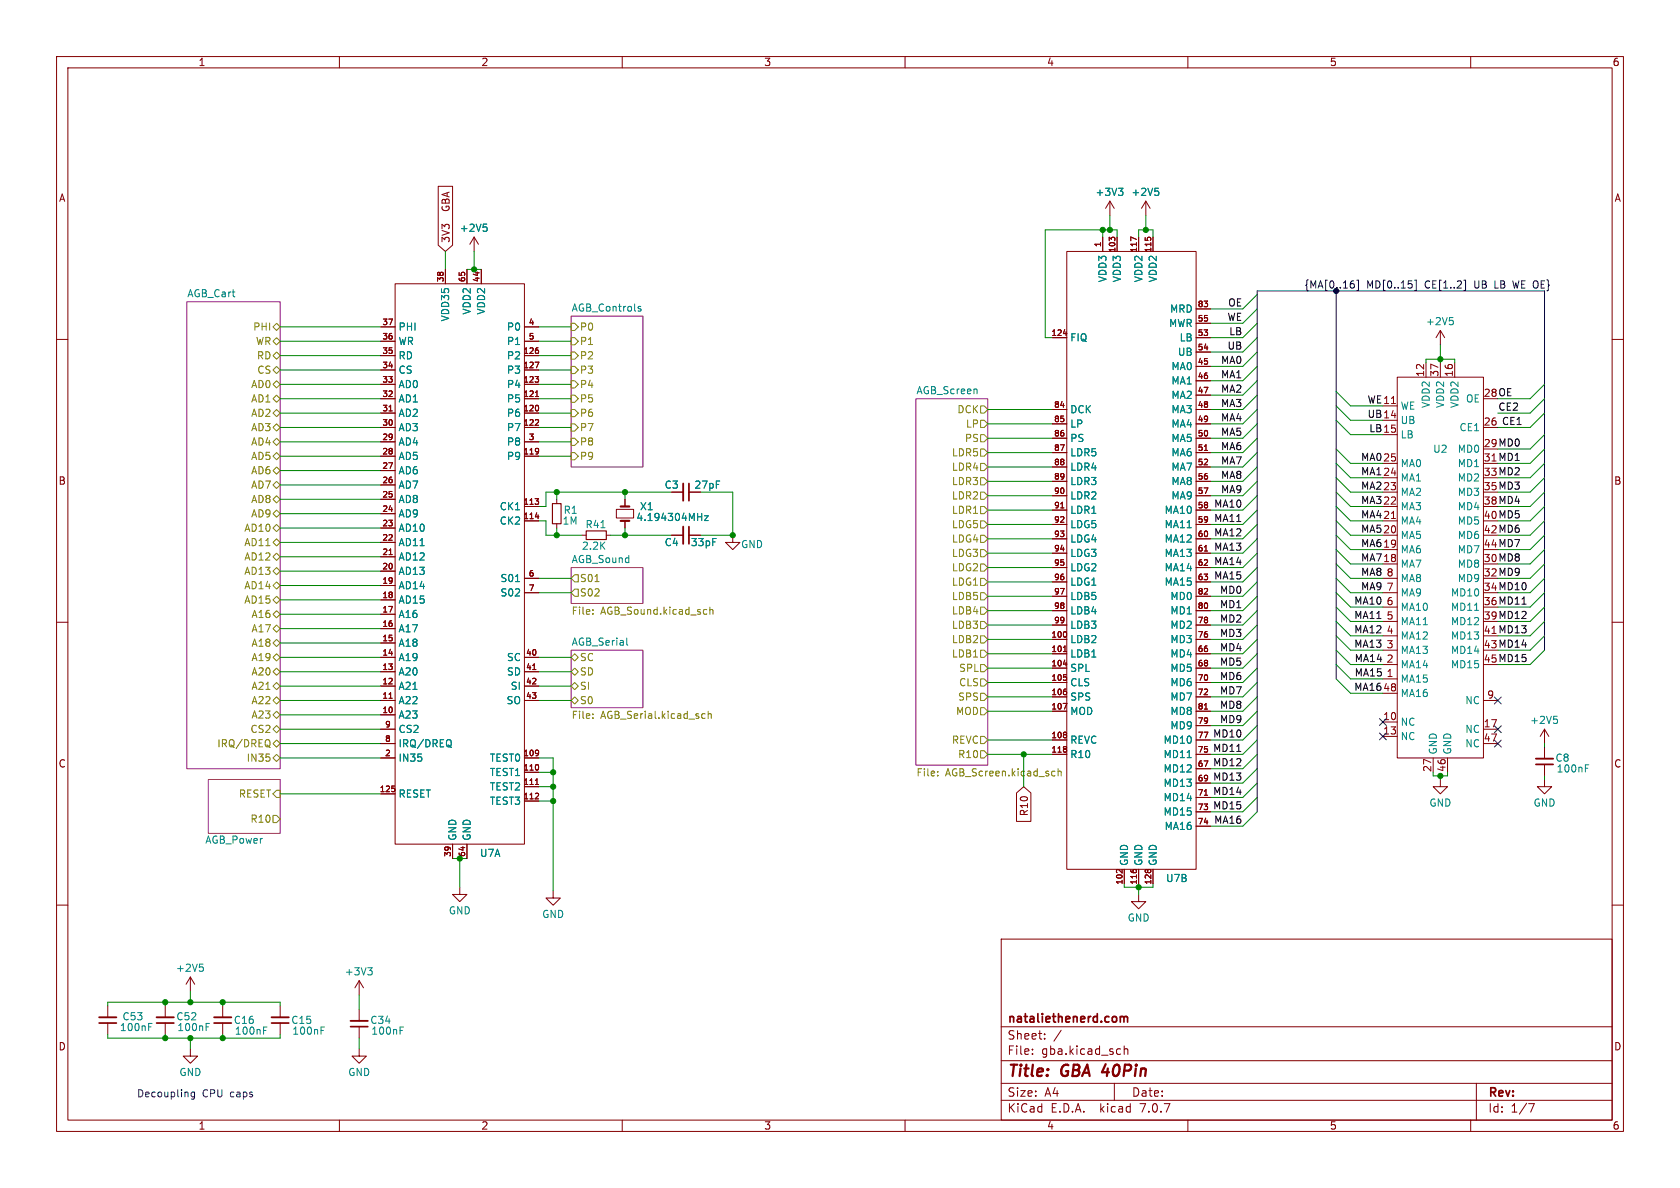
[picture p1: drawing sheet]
<svg xmlns="http://www.w3.org/2000/svg" width="297mm" height="210mm" viewBox="0 0 297 210" stroke-linecap="round" stroke-linejoin="round" font-family="sans-serif">
<g fill="none" stroke="#840000" stroke-width=".18">
<path d="M10 10h277v190h-277zM12 12h273v186h-273zM60 10v2M110 10v2M160 10v2M210 10v2M260 10v2M77.5 32.9h2.5v10.4l-1.3 1.2-1.2-1.2zM196.2 35.6l-.7 1.2M196.2 35.6v2.5M196.2 35.6l.8 1.2M202.6 35.6l-.8 1.2"/>
<path d="M202.6 35.6v2.5M202.6 35.6l.7 1.2M10 60h2M67.3 57.8h2.5M69.8 50.2h22.9v99h-22.9zM78.7 47.6v2.6M82.5 47.6v2.6M83.8 41.9l-.7 1.3M83.8 41.9v2.6M83.8 41.9l.8 1.3M85.1 47.6v2.6M92.7 57.8h2.5"/>
<path d="M186.1 59.7h2.5M188 59h.6M188.6 44.5h22.9v109.2h-22.9zM194.9 41.9v2.6M196.5 42.3l-.4-.4v.7M196.6 42h.4M197.5 41.9v2.6M200.9 42.3l-1-.4v.7M201.3 41.9v2.6M202.9 42h.5M203.8 41.9v2.6M211.5 59.7h2.5"/>
<path d="M211.5 57.2h2.5M211.5 54.6h2.5M254.6 58.4l-.7 1.3M254.6 58.4v2.6M254.6 58.4l.8 1.3M285 60h2M67.3 73h2.5M67.3 70.5h2.5M67.3 75.6h2.5M67.3 67.9h2.5M67.3 62.9h2.5M67.3 65.4h2.5"/>
<path d="M67.3 78.1h2.5M67.3 60.3h2.5M68.8 72.6h.5M92.7 73h2.5M92.7 70.5h2.5M92.7 75.6h2.5M92.7 67.9h2.5M92.7 62.9h2.5M92.7 65.4h2.5M92.7 78.1h2.5M92.7 60.3h2.5M94.6 66.6h.6l-.3 .3"/>
<path d="M94.6 64h.7l-.5 1M94.6 70.1h.6M95.1 74.2l.1 .4-.6 .6h.6M95.2 62v.4M95.2 67v.5M95.2 71.8v.7M95.2 79.4v.6M95.2 79.7v.1M186.1 72.4h2.5M186.1 74.9h2.5M186.1 77.5h2.5M211.5 64.8h2.5"/>
<path d="M211.5 67.3h2.5M211.5 69.9h2.5M211.5 72.4h2.5M211.5 74.9h2.5M211.5 77.5h2.5M211.5 62.2h2.5M212.9 79.6h.6M244.5 71.8h2.5M244.5 74.3h2.5M244.5 76.8h2.5M246 71.3h.7M247 66.7h15.3v67.3h-15.3z"/>
<path d="M252.1 64.1v2.6M254.6 64.1v2.6M257.2 64.1v2.6M262.3 75.6h2.5M67.3 80.6h2.5M67.3 98.4h2.5M67.3 95.9h2.5M67.3 93.3h2.5M67.3 90.8h2.5M67.3 88.3h2.5M67.3 85.7h2.5M67.3 83.2h2.5"/>
<path d="M68.8 98h.5M92.7 89.5h2.5M92.7 92.1h2.5M92.7 80.6h2.5M94.6 88.2h.6l-.3 .3M94.6 91.4h.7M95.2 88.6v.5M98.4 88.3v.7M98.4 92.6v.7M102.9 94.6h.7M107.2 94.6h.7M109 90h3v1.6h-3z"/>
<path d="M110.5 88.3v1.2M110.5 92.1v1.2M118.7 94.6h2.1M118.7 87h2.1M121.8 94.6h2M121.8 87h2M129.5 94.6v1.3h-1.2l1.2 1.3 1.3-1.3h-1.3M186.1 80h2.5M186.1 82.6h2.5M186.1 85.1h2.5M186.1 87.6h2.5M186.1 90.2h2.5"/>
<path d="M186.1 92.7h2.5M186.1 95.3h2.5M186.1 97.8h2.5M187.5 89.8h.6M211.5 80h2.5M211.5 82.6h2.5M211.5 85.1h2.5M211.5 87.6h2.5M211.5 90.2h2.5M211.5 92.7h2.5M211.5 95.3h2.5M211.5 97.8h2.5"/>
<path d="M212.9 97.4h.6M244.5 89.5h2.5M244.5 92.1h2.5M244.5 99.7h2.5M244.5 97.2h2.5M244.5 94.6h2.5M244.5 87h2.5M244.5 84.5h2.5M244.5 81.9h2.5M246 91.7h.7M10 110h2M67.3 118.7h2.5"/>
<path d="M67.3 116.2h2.5M67.3 113.7h2.5M67.3 111.1h2.5M67.3 108.6h2.5M67.3 106h2.5M67.3 103.5h2.5M67.3 101h2.5M92.7 118.7h2.5M92.7 116.2h2.5M92.7 102.2h2.5M92.7 104.8h2.5M94.2 118.4h.5"/>
<path d="M186.1 113h2.5M186.1 115.6h2.5M186.1 118.1h2.5M186.1 100.3h2.5M186.1 102.9h2.5M186.1 110.5h2.5M186.1 108h2.5M186.1 105.4h2.5M188 115.2h.6M188 117.4h.6M188.5 111.8v.7M188.5 119.7l.1 .1"/>
<path d="M211.5 113h2.5M211.5 115.6h2.5M211.5 118.1h2.5M211.5 100.3h2.5M211.5 102.9h2.5M211.5 110.5h2.5M211.5 108h2.5M211.5 105.4h2.5M244.5 102.2h2.5M244.5 104.8h2.5M244.5 117.5h2.5M244.5 114.9h2.5"/>
<path d="M244.5 112.4h2.5M244.5 109.9h2.5M244.5 107.3h2.5M285 110h2M67.3 126.4h2.5M67.3 134h2.5M67.3 123.8h2.5M67.3 121.3h2.5M67.3 131.4h2.5M67.3 128.9h2.5M68.8 123.4h.5M69.8 139.4v.5"/>
<path d="M92.7 134h2.5M92.7 123.8h2.5M92.7 136.5h2.5M92.7 139.1h2.5M92.7 121.3h2.5M94.6 138.7h.6M95.2 132.7v.7M95.2 135.3v.7M95.2 133v.1M186.1 120.7h2.5M186.1 123.2h2.5M186.1 125.7h2.5"/>
<path d="M186.1 130.8h2.5M186.1 133.4h2.5M187.9 124.3h.7l-.4 1M188.5 122.3v.4M188.5 129.5v.3M188.5 129.9v.4M188.5 132.1v.2M188.5 132.5v.4M188.6 120.1l-.1 .1M211.5 120.7h2.5M211.5 123.2h2.5M211.5 125.7h2.5"/>
<path d="M211.5 130.8h2.5M211.5 133.4h2.5M211.5 135.9h2.5M211.5 138.4h2.5M211.5 128.3h2.5M212.9 125.3h.6M244.5 120h2.5M244.5 127.6h2.5M244.5 130.2h2.5M244.5 122.6h2.5M253.4 134v2.5M254.6 137.8v1.3h1.3l-1.3 1.2-1.2-1.2h1.2"/>
<path d="M255.9 134v2.5M262.3 123.8h2.5M262.3 131.4h2.5M262.3 128.9h2.5M273 137.8v1.3h1.3l-1.3 1.2-1.2-1.2h1.2M273 128.9v2.5M273 132.1v2M273 135.1v2.1M273 128.9l-.7 1.3M273 128.9l.8 1.3M10 160h2M67.3 140.3h2.5"/>
<path d="M80 149.2v2.6M81.3 156.8v1.3h1.2l-1.2 1.3-1.3-1.3h1.3M82.5 149.2v2.6M92.7 141.6h2.5M95.1 140.3l.1 .3-.6 .6h.6M97.8 157.5v1.3h1.3l-1.3 1.2-1.3-1.2h1.3M179.7 140.2l1.3-1.1 1.2 1.1v5h-2.5zM198.4 153.7v.6l-.6-.6-.4 .1M198.8 153.7v2.5M200.4 153.7h.4M201.3 158.1v1.3h1.3l-1.3 1.3-1.3-1.3h1.3M201.3 153.7v2.5"/>
<path d="M202.5 153.7h.3M203 153.7h.4M203.8 153.7v2.5M211.5 141h2.5M211.5 143.5h2.5M211.5 146.1h2.5M212.9 140.6h.6M285 160h2M19 177.8v2M29.2 177.8v2M33.7 172.7l-.8 1.3M33.7 172.7v2.6"/>
<path d="M33.7 172.7l.7 1.3M39.4 177.8v2M49.5 177.8v2M63.5 173.4v2.5M63.5 178.4v2.1M63.5 173.4l-.8 1.2M63.5 173.4l.8 1.2M177 166h108v32h-108zM19 180.8v2.1M29.2 180.8v2.1M33.7 185.4v1.3h1.2l-1.2 1.3-1.3-1.3h1.3M39.4 180.8v2.1"/>
<path d="M49.5 180.8v2.1M60 198v2M63.5 185.4v1.3h1.3l-1.3 1.3-1.3-1.3h1.3M63.5 181.5v2M110 198v2M160 198v2M177 194.5h108M177 191.5h108M177 187.5h108M177 181.5h108M182.5 186.3v.1M182.5 185.5v.1"/>
<path d="M184.7 183.6v.1M184.7 182.8v.1M187.6 182.1l-1.3 2M197 191.5v3M198 185.4l.1 .1M198.1 186.3l-.1 .1M198.7 184.9v1.5M198.7 185.5l.3-.1 .3 .1 .1 .9M210 198v2M260 198v2M261 191.5v6.5M270.2 195.1h1l-.6 1.5"/>
</g>
<path d="M121.8 85.5v3M121.8 93.1v3M271.5 135.1h3.1M198.1 179.7v1M198.1 179.8l.4-.1 .2 .2M198.7 179.9l.2-.2 .4 .1v.9M198.7 179.9v.8M17.5 180.8h3.1M27.7 180.8h3M37.8 180.8h3.1M48 180.8h3.1M62 181.5h3" fill="none" stroke="#840000" stroke-width=".3"/>
<g fill="#fff" stroke="#fff" stroke-width=".18">
<path d="M161.9 70.5h12.7v64.8h-12.7z"/>
<path d="M101 114.9h12.7v10.2h-12.7z"/>
<path d="M36.8 137.8h12.7v9.5h-12.7z"/>
<path d="M101 55.9h12.7v26.7h-12.7z"/>
<path d="M33 53.3h16.5v82.6h-16.5z"/>
<path d="M101 100.3h12.7v6.4h-12.7z"/>
</g>
<path d="M33 53.3h16.5v82.6h-16.5zM101 55.9h12.7v26.7h-12.7zM161.9 70.5h12.7v64.8h-12.7zM101 114.9h12.7v10.2h-12.7zM101 100.3h12.7v6.4h-12.7zM36.8 137.8h12.7v9.5h-12.7z" fill="none" stroke="#840084" stroke-width=".18"/>
<g fill="none" stroke="#848400" stroke-width=".18">
<path d="M48.9 57.2l.6 .6-.6 .6-.6-.6zM48.9 59.7l.6 .6-.6 .7-.6-.7zM101 59.7h.6l.6 .6-.6 .7h-.6zM101 57.2h.6l.6 .6-.6 .6h-.6zM48.3 75.6l.6-.7 .6 .7-.6 .6zM48.3 73l.6-.6 .6 .6-.6 .7zM48.3 65.4l.6-.6 .6 .6-.6 .6zM48.3 70.5l.6-.6 .6 .6-.6 .6zM48.3 62.9l.6-.7 .6 .7-.6 .6zM48.3 67.9l.6-.6 .6 .6-.6 .7zM48.9 77.5l.6 .6-.6 .6-.6-.6zM101 67.3h.6l.6 .6-.6 .7h-.6z"/>
<path d="M101 62.2h.6l.6 .7-.6 .6h-.6zM101 64.8h.6l.6 .6-.6 .6h-.6zM101 69.9h.6l.6 .6-.6 .6h-.6zM101 72.4h.6l.6 .6-.6 .7h-.6zM101 74.9h.6l.6 .7-.6 .6h-.6zM101 77.5h.6l.6 .6-.6 .6h-.6zM173.4 76.8h.6l.6 .7-.6 .6h-.6zM173.4 79.4h.6l.6 .6-.6 .6h-.6zM173.4 74.3h.6l.6 .6-.6 .7h-.6zM173.4 71.8h.6l.6 .6-.6 .6h-.6zM48.3 98.4l.6-.6 .6 .6-.6 .7zM48.3 83.2l.6-.6 .6 .6-.6 .6z"/>
<path d="M48.3 85.7l.6-.6 .6 .6-.6 .7zM48.3 90.8l.6-.6 .6 .6-.6 .6zM48.3 88.3l.6-.7 .6 .7-.6 .6zM48.9 95.3l.6 .6-.6 .6-.6-.6zM48.9 80l.6 .6-.6 .7-.6-.7zM48.9 92.7l.6 .6-.6 .7-.6-.7zM101 80h.6l.6 .6-.6 .7h-.6zM173.4 89.5h.6l.6 .7-.6 .6h-.6zM173.4 92.1h.6l.6 .6-.6 .6h-.6zM173.4 97.2h.6l.6 .6-.6 .6h-.6zM173.4 94.6h.6l.6 .7-.6 .6h-.6zM173.4 84.5h.6l.6 .6-.6 .6h-.6z"/>
<path d="M173.4 81.9h.6l.6 .7-.6 .6h-.6zM173.4 87h.6l.6 .6-.6 .7h-.6zM173.4 99.7h.6l.6 .6-.6 .7h-.6zM48.3 118.7l.6-.6 .6 .6-.6 .7zM48.3 108.6l.6-.6 .6 .6-.6 .6zM48.3 111.1l.6-.6 .6 .6-.6 .7zM48.3 101l.6-.7 .6 .7-.6 .6zM48.3 103.5l.6-.6 .6 .6-.6 .6zM48.3 106l.6-.6 .6 .6-.6 .7zM48.9 115.6l.6 .6-.6 .6-.6-.6zM48.9 113l.6 .7-.6 .6-.6-.6zM101 118.7l.6-.6 .6 .6-.6 .7z"/>
<path d="M101.6 115.6l.6 .6-.6 .6-.6-.6zM101.6 101.6h.6v1.3h-.6l-.6-.7zM101.6 104.1h.6v1.3h-.6l-.6-.6zM104.8 107.8v.1M104.8 108.5v.1M105.2 102.8h.7M124.8 107.7l.2 .1M125 108.5l-.2 .1M125.5 107.3v1.3M125.5 107.9l.2-.2 .3 .1v.8M173.4 102.2h.6l.6 .7-.6 .6h-.6zM173.4 104.8h.6l.6 .6-.6 .6h-.6z"/>
<path d="M173.4 109.9h.6l.6 .6-.6 .6h-.6zM173.4 112.4h.6l.6 .6-.6 .7h-.6zM173.4 107.3h.6l.6 .7-.6 .6h-.6zM173.4 114.9h.6l.6 .7-.6 .6h-.6zM173.4 117.5h.6l.6 .6-.6 .6h-.6zM47.5 130.8a.9 .9 0 0 1 0 1.2l.3 .1M48.3 121.3l.6-.6 .6 .6-.6 .6zM48.3 128.9l.6-.6 .6 .6-.6 .6zM48.3 126.4l.6-.7 .6 .7-.6 .6zM48.3 123.8l.6-.6 .6 .6-.6 .7zM48.3 131.4l.6-.6 .6 .6-.6 .7zM48.3 134l.6-.6 .6 .6-.6 .6z"/>
<path d="M48.9 139.7h.6v1.3h-.6l-.6-.7zM101 121.3l.6-.6 .6 .6-.6 .6zM101.6 123.2l.6 .6-.6 .7-.6-.7zM104.8 126.9v.1M104.8 126.2v.1M124.2 126.9h.5M124.2 126.2h.5M125.2 126.3l.2-.1h.3v.8M125.2 125.7v1.3M165.8 137v.2M165.8 136.4v.1M173.4 125.1h.6l.6 .6-.6 .7h-.6z"/>
<path d="M173.4 122.6h.6l.6 .6-.6 .6h-.6zM173.4 120h.6l.6 .7-.6 .6h-.6zM173.4 130.2h.6l.6 .6-.6 .6h-.6zM173.4 132.7h.6l.6 .7-.6 .6h-.6zM186.2 136.3l.3 .1M186.5 137.1l-.3 .1M187.1 136.4l.1-.1 .3 .1 .1 .8M187.1 135.9v1.3M48.3 144.1h.6l.6 .7-.6 .6h-.6z"/>
</g>
<g fill="none" stroke="#008484" stroke-width=".18">
<path d="M85.5 39.6h.6M197.7 33.3h.8l-.4 .5M198.3 33.8l.2 .2v.3l-.2 .2M204.2 33.3h.6M204.6 33.8l.3 .2v.3l-.3 .2M85.9 40.1l.2 .3v.3l-.2 .2M112.8 54.4l.5 .4-.1 .2-.4-.1M113.3 54.2h-.3l-.2 .1M256.3 56.1h.6M256.7 56.6l.2 .3v.3l-.2 .2M106.2 93.3h.8M123.3 91.4h.8"/>
<path d="M124.1 90.7v1.3M124.5 91.2h.7l-.7 .8h.7M91.1 102.8h.8M110.8 112.8v1.1l.2 .2M260.7 107.9h.7M79.6 130.8a.9 .9 0 0 1 0 1.2l.2 .1M209.9 133.9h.7M274.7 126.6h.6M275.1 127.1l.2 .2v.3l-.2 .3M280.3 135.8h.4M280.3 135.2h.6M35.3 170.4h.6"/>
<path d="M35.7 170.9l.3 .3v.3l-.3 .2M65 171.1h.8l-.4 .5M65.6 171.6l.2 .2v.3l-.2 .2M26.3 181.5h.4M26.3 180.9h.6M36.4 181.5h.5M36.4 180.9h.6M46.6 182.2h.4M46.6 181.6h.6M56.8 182.2h.4M56.8 181.6h.6M70.7 182.2h.5"/>
<path d="M70.7 181.6h.6"/>
</g>
<path d="M120.8 85.5v3M120.8 93.1v3M271.5 134.1h3.1M17.5 179.8h3.1M27.7 179.8h3M37.8 179.8h3.1M48 179.8h3.1M62 180.5h3" fill="none" stroke="#840000" stroke-width=".33"/>
<path d="M109.7 92.1h1.6M109.7 89.5h1.6" fill="none" stroke="#840000" stroke-width=".38"/>
<path d="M97.7 89h1.5v3.6h-1.5zM103.6 93.9h3.6v1.5h-3.6z" fill="none" stroke="#840000" stroke-width=".2"/>
<path d="M269.1 106.8h.7M218.6 132.8h.8" fill="none" stroke="#000" stroke-width=".18"/>
<g fill="none" stroke="#000084" stroke-width=".18">
<path d="M236.2 51.4v68.6M239 50.1h.2l.2 .3v.4l-.4 .1M239.1 49.7h.2M239.9 49.5h.3v1.8h-.3M250.1 49.5h.3v1.8h-.3M258.8 49.5h.3v1.8h-.3M267.4 49.7l.3 1.2M273 114.9v-63.5h-50.8v92.1M243.9 127l1.2 1.2M243.9 129.6l1.2 1.2M245.1 127l-1.2 1.2M245.1 129.6l-1.2 1.2"/>
<path d="M264.2 128.3l1.2 1.2M264.2 123.2l1.2 1.2M264.2 130.8l1.2 1.3M265.4 128.3l-1.2 1.2M265.4 123.2l-1.2 1.2M265.4 130.8l-1.2 1.3"/>
</g>
<path d="M34.4 193v1.1l-.3 .2h-.3M34.4 193.1l-.4-.1-.2 .3 .1 .5h.5" fill="none" stroke="#0000c2" stroke-width=".18"/>
<g fill="none" stroke="#008400" stroke-width=".18">
<path d="M196.2 38.1v2.5M202.6 38.1v2.5M49.5 57.8h17.8M78.7 44.5v3.1M82.5 47.6h2.6M83.8 44.5v3.1M95.2 57.8h5.8M194.9 40.6v1.3M197.5 41.9v-1.3h-12.7v19.1h1.3M201.3 41.9v-1.3h2.5v1.3M222.2 57.2l-2.5 2.5h-5.7M222.2 52.1l-2.5 2.5h-5.7"/>
<path d="M222.2 59.7l-2.5 2.5h-5.7M222.2 54.6l-2.5 2.6h-5.7M49.5 67.9h17.8M49.5 75.6h17.8M49.5 78.1h17.8M49.5 70.5h17.8M49.5 60.3h17.8M49.5 62.9h17.8M49.5 65.4h17.8M49.5 73h17.8M95.2 67.9h5.8M95.2 75.6h5.8"/>
<path d="M95.2 78.1h5.8M95.2 70.5h5.8M95.2 60.3h5.8M95.2 62.9h5.8M95.2 65.4h5.8M95.2 73h5.8M174.6 72.4h11.5M174.6 74.9h11.5M174.6 77.5h11.5M222.2 69.9l-2.5 2.5h-5.7M222.2 72.4l-2.5 2.5h-5.7M222.2 77.5l-2.5 2.5h-5.7"/>
<path d="M222.2 74.9l-2.5 2.6h-5.7M222.2 64.8l-2.5 2.5h-5.7M222.2 67.3l-2.5 2.6h-5.7M222.2 62.2l-2.5 2.6h-5.7M236.2 74.3l2.6 2.5h5.7M236.2 79.4l2.6 2.5h5.7M236.2 71.8l2.6 2.5h5.7M236.2 69.2l2.6 2.6h5.7M252.1 64.1v-.6h5.1v.6M254.6 61v3.1M273 73l-2.5 2.6h-5.7M273 67.9l-2.5 2.6h-5.7"/>
<path d="M273 70.5l-2.5 2.5h-5.7M273 79.4l-2.5 2.5h-5.7M273 76.8l-2.5 2.6h-5.7M49.5 83.2h17.8M49.5 80.6h17.8M49.5 88.3h17.8M49.5 85.7h17.8M49.5 93.3h17.8M49.5 95.9h17.8M49.5 98.4h17.8M49.5 90.8h17.8M95.2 92.1h1.3v2.5h6.4"/>
<path d="M95.2 80.6h5.8M98.4 87v1.3M98.4 93.3v1.3M107.9 94.6h10.8M110.5 87v1.3M110.5 93.3v1.3M118.7 87h-22.2v2.5h-1.3M123.8 87h5.7v7.6h-5.7M174.6 92.7h11.5M174.6 87.6h11.5M174.6 95.3h11.5M174.6 97.8h11.5"/>
<path d="M174.6 90.2h11.5M174.6 82.6h11.5M174.6 85.1h11.5M174.6 80h11.5M222.2 90.2l-2.5 2.5h-5.7M222.2 97.8l-2.5 2.5h-5.7M222.2 85.1l-2.5 2.5h-5.7M222.2 92.7l-2.5 2.6h-5.7M222.2 95.3l-2.5 2.5h-5.7M222.2 87.6l-2.5 2.6h-5.7M222.2 80l-2.5 2.6h-5.7M222.2 82.6l-2.5 2.5h-5.7"/>
<path d="M236.2 92.1l2.6 2.5h5.7M236.2 84.5l2.6 2.5h5.7M236.2 89.5l2.6 2.6h5.7M236.2 99.7l2.6 2.5h5.7M236.2 87l2.6 2.5h5.7M236.2 97.2l2.6 2.5h5.7M236.2 94.6l2.6 2.6h5.7M236.2 81.9l2.6 2.6h5.7M273 92.1l-2.5 2.5h-5.7M273 84.5l-2.5 2.5h-5.7M273 89.5l-2.5 2.6h-5.7M273 99.7l-2.5 2.5h-5.7"/>
<path d="M273 87l-2.5 2.5h-5.7M273 97.2l-2.5 2.5h-5.7M273 94.6l-2.5 2.6h-5.7M273 81.9l-2.5 2.6h-5.7M49.5 118.7h17.8M49.5 116.2h17.8M49.5 106h17.8M49.5 113.7h17.8M49.5 108.6h17.8M49.5 111.1h17.8M49.5 103.5h17.8M49.5 101h17.8"/>
<path d="M95.2 118.7h5.8M95.2 116.2h5.8M95.2 102.2h5.8M95.2 104.8h5.8M174.6 100.3h11.5M174.6 105.4h11.5M174.6 102.9h11.5M174.6 110.5h11.5M174.6 113h11.5M174.6 108h11.5M174.6 115.6h11.5M174.6 118.1h11.5"/>
<path d="M222.2 102.9l-2.5 2.5h-5.7M222.2 100.3l-2.5 2.6h-5.7M222.2 108l-2.5 2.5h-5.7M222.2 110.5l-2.5 2.5h-5.7M222.2 105.4l-2.5 2.6h-5.7M222.2 118.1l-2.5 2.6h-5.7M222.2 113l-2.5 2.6h-5.7M222.2 115.6l-2.5 2.5h-5.7M236.2 102.2l2.6 2.6h5.7M236.2 112.4l2.6 2.5h5.7M236.2 107.3l2.6 2.6h5.7M236.2 109.9l2.6 2.5h5.7"/>
<path d="M236.2 104.8l2.6 2.5h5.7M236.2 114.9l2.6 2.6h5.7M236.2 117.5l2.6 2.5h5.7M273 102.2l-2.5 2.6h-5.7M273 112.4l-2.5 2.5h-5.7M273 107.3l-2.5 2.6h-5.7M273 109.9l-2.5 2.5h-5.7M273 104.8l-2.5 2.5h-5.7M273 114.9l-2.5 2.6h-5.7M49.5 131.4h17.8M49.5 134h17.8M49.5 121.3h17.8"/>
<path d="M49.5 123.8h17.8M49.5 128.9h17.8M49.5 126.4h17.8M95.2 134h2.6v23.5M95.2 139.1h2.6M95.2 136.5h2.6M95.2 121.3h5.8M95.2 123.8h5.8M174.6 133.4h11.5M174.6 120.7h11.5M174.6 123.2h11.5M174.6 125.7h11.5"/>
<path d="M174.6 130.8h11.5M181 133.4v5.7M222.2 130.8l-2.5 2.6h-5.7M222.2 120.7l-2.5 2.5h-5.7M222.2 123.2l-2.5 2.5h-5.7M222.2 125.7l-2.5 2.6h-5.7M222.2 138.4l-2.5 2.6h-5.7M222.2 135.9l-2.5 2.5h-5.7M222.2 128.3l-2.5 2.5h-5.7M222.2 133.4l-2.5 2.5h-5.7M236.2 120l2.6 2.6h5.7M253.4 136.5v.7h2.5v-.7"/>
<path d="M254.6 137.2v.6M273 131.4v.7M273 137.2v.6M49.5 140.3h17.8M80 151.8h1.3v5M95.2 141.6h2.6M198.8 156.2v.6h5v-.6M201.3 156.2v1.9M222.2 143.5l-2.5 2.6h-5.7M222.2 141l-2.5 2.5h-5.7M19 177.8v-.6h30.5v.6M29.2 177.2v.6"/>
<path d="M33.7 175.3v1.9M39.4 177.2v.6M63.5 175.9v2.5M19 182.9v.6h30.5v-.6M29.2 182.9v.6M33.7 183.5v1.9M39.4 182.9v.6M63.5 183.5v1.9"/>
</g>
<g fill="#008400" stroke="#008400" stroke-width=".18">
<circle cx="181" cy="133.4" r=".46"/>
<circle cx="129.5" cy="94.6" r=".46"/>
<circle cx="194.9" cy="40.6" r=".46"/>
<circle cx="201.3" cy="156.8" r=".46"/>
<circle cx="97.8" cy="136.5" r=".46"/>
<circle cx="81.3" cy="151.8" r=".46"/>
<circle cx="97.8" cy="139.1" r=".46"/>
<circle cx="97.8" cy="141.6" r=".46"/>
<circle cx="98.4" cy="87" r=".46"/>
<circle cx="110.5" cy="94.6" r=".46"/>
<circle cx="83.8" cy="47.6" r=".46"/>
<circle cx="110.5" cy="87" r=".46"/>
<circle cx="98.4" cy="94.6" r=".46"/>
<circle cx="33.7" cy="183.5" r=".46"/>
<circle cx="39.4" cy="183.5" r=".46"/>
<circle cx="33.7" cy="177.2" r=".46"/>
<circle cx="29.2" cy="177.2" r=".46"/>
<circle cx="29.2" cy="183.5" r=".46"/>
<circle cx="39.4" cy="177.2" r=".46"/>
<circle cx="254.6" cy="137.2" r=".46"/>
<circle cx="254.6" cy="63.5" r=".46"/>
<circle cx="202.6" cy="40.6" r=".46"/>
<circle cx="196.2" cy="40.6" r=".46"/>
</g>
<g font-size="2.8" fill="#840000">
<text x="178" y="190.9">Title:</text>
<text x="187.7" y="190.9">GBA 40Pin</text>
</g>
<g font-size="2.1" fill="#840000">
<text x="178" y="184">Sheet:</text>
<text x="178" y="181.2">nataliethenerd.com</text>
<text x="178" y="186.7">File:</text>
<text x="184.1" y="186.7">gba.kicad_sch</text>
<text x="178" y="196.9">KiCad</text>
<text x="178" y="194.1">Size:</text>
<text x="184.7" y="194.1">A4</text>
<text x="185.7" y="196.9">E.D.A.</text>
<text x="194.6" y="196.9">kicad</text>
<text x="200" y="194.1">Date:</text>
<text x="201.8" y="196.9">7.0.7</text>
<text x="263" y="194.3">Rev:</text>
<text x="263" y="196.9">Id:</text>
<text x="267.1" y="196.9">1/7</text>
</g>
<g font-size="1.8" fill="#840000">
<text x="35" y="11.9">1</text>
<text x="85" y="11.9">2</text>
<text x="135" y="11.9">3</text>
<text x="185" y="11.9">4</text>
<text x="235" y="11.9">5</text>
<text x="285" y="11.9">6</text>
<text x="10.3" y="35.9">A</text>
<text x="285.3" y="35.9">A</text>
<text x="79.7" y="37.2" transform="rotate(-90 79.7 37.2)">GBA</text>
<text x="79.7" y="43" transform="rotate(-90 79.7 43)">3V3</text>
<text x="251.8" y="66.7" transform="rotate(-90 251.8 66.7)">12</text>
<text x="254.4" y="66.7" transform="rotate(-90 254.4 66.7)">37</text>
<text x="256.9" y="66.7" transform="rotate(-90 256.9 66.7)">16</text>
<text x="262.2" y="75.3">26</text>
<text x="10.3" y="85.9">B</text>
<text x="285.3" y="85.9">B</text>
<text x="245" y="102">8</text>
<text x="245" y="107.1">6</text>
<text x="245" y="104.5">7</text>
<text x="245" y="112.1">4</text>
<text x="245" y="109.6">5</text>
<text x="245" y="119.8">1</text>
<text x="245" y="117.2">2</text>
<text x="245" y="114.7">3</text>
<text x="189.1" y="121.5">CLS</text>
<text x="262.8" y="123.6">9</text>
<text x="244.4" y="127.4">10</text>
<text x="244.4" y="129.9">13</text>
<text x="262.2" y="128.7">17</text>
<text x="262.2" y="131.2">47</text>
<text x="10.3" y="135.9">C</text>
<text x="253.1" y="136.6" transform="rotate(-90 253.1 136.6)">27</text>
<text x="255.7" y="136.6" transform="rotate(-90 255.7 136.6)">46</text>
<text x="285.3" y="135.9">C</text>
<text x="181.9" y="144.4" transform="rotate(-90 181.9 144.4)">R10</text>
<text x="10.3" y="185.9">D</text>
<text x="285.3" y="185.9">D</text>
<text x="35" y="199.9">1</text>
<text x="85" y="199.9">2</text>
<text x="135" y="199.9">3</text>
<text x="185" y="199.9">4</text>
<text x="235" y="199.9">5</text>
<text x="285" y="199.9">6</text>
</g>
<g font-size="1.8" fill="#008484">
<text x="193.6" y="34.8">+3V3</text>
<text x="199.9" y="34.8">+2V5</text>
<text x="81.2" y="41.2">+2V5</text>
<text x="33" y="52.6">AGB_Cart</text>
<text x="195.8" y="50" transform="rotate(-90 195.8 50)">VDD3</text>
<text x="198.3" y="50" transform="rotate(-90 198.3 50)">VDD3</text>
<text x="202.2" y="50" transform="rotate(-90 202.2 50)">VDD2</text>
<text x="204.7" y="50" transform="rotate(-90 204.7 50)">VDD2</text>
<text x="70.4" y="58.6">PHI</text>
<text x="79.6" y="56.9" transform="rotate(-90 79.6 56.9)">VDD35</text>
<text x="83.4" y="55.7" transform="rotate(-90 83.4 55.7)">VDD2</text>
<text x="86" y="55.7" transform="rotate(-90 86 55.7)">VDD2</text>
<text x="89.5" y="58.6">P0</text>
<text x="101" y="55.2">AGB_Controls</text>
<text x="206.6" y="58">MWR</text>
<text x="206.8" y="55.5">MRD</text>
<text x="252" y="57.7">+2V5</text>
<text x="70.4" y="63.7">RD</text>
<text x="70.4" y="61.2">WR</text>
<text x="89.5" y="63.7">P2</text>
<text x="89.5" y="61.2">P1</text>
<text x="189.1" y="60.6">FIQ</text>
<text x="207" y="65.6">MA0</text>
<text x="208.1" y="63.1">UB</text>
<text x="208.4" y="60.6">LB</text>
<text x="70.4" y="71.3">AD1</text>
<text x="70.4" y="68.8">AD0</text>
<text x="70.4" y="66.3">CS</text>
<text x="89.5" y="71.3">P5</text>
<text x="89.5" y="68.8">P4</text>
<text x="89.5" y="66.3">P3</text>
<text x="161.9" y="69.8">AGB_Screen</text>
<text x="207" y="68.2">MA1</text>
<text x="207" y="70.7">MA2</text>
<text x="259.1" y="71.3">OE</text>
<text x="70.4" y="76.4">AD3</text>
<text x="70.4" y="73.9">AD2</text>
<text x="89.5" y="73.9">P6</text>
<text x="89.5" y="76.4">P7</text>
<text x="189.1" y="73.3">DCK</text>
<text x="189.1" y="75.8">LP</text>
<text x="207" y="73.3">MA3</text>
<text x="207" y="75.8">MA4</text>
<text x="247.5" y="72.6">WE</text>
<text x="247.5" y="75.2">UB</text>
<text x="247.5" y="77.7">LB</text>
<text x="253" y="72.2" transform="rotate(-90 253 72.2)">VDD2</text>
<text x="255.5" y="72.2" transform="rotate(-90 255.5 72.2)">VDD2</text>
<text x="257.9" y="76.4">CE1</text>
<text x="258" y="72.2" transform="rotate(-90 258 72.2)">VDD2</text>
<text x="70.4" y="81.5">AD5</text>
<text x="70.4" y="79">AD4</text>
<text x="89.5" y="81.5">P9</text>
<text x="89.5" y="79">P8</text>
<text x="189.1" y="78.3">PS</text>
<text x="189.1" y="80.9">LDR5</text>
<text x="189.1" y="83.4">LDR4</text>
<text x="207" y="78.3">MA5</text>
<text x="207" y="80.9">MA6</text>
<text x="207" y="83.4">MA7</text>
<text x="247.5" y="82.8">MA0</text>
<text x="253.3" y="80.2">U2</text>
<text x="257.6" y="80.2">MD0</text>
<text x="257.6" y="82.8">MD1</text>
<text x="70.4" y="89.1">AD8</text>
<text x="70.4" y="86.6">AD7</text>
<text x="70.4" y="84">AD6</text>
<text x="117.4" y="86.6">C3</text>
<text x="122.7" y="86.6">27pF</text>
<text x="189.1" y="86">LDR3</text>
<text x="189.1" y="88.5">LDR2</text>
<text x="207" y="86">MA8</text>
<text x="207" y="88.5">MA9</text>
<text x="247.5" y="87.9">MA2</text>
<text x="247.5" y="85.3">MA1</text>
<text x="257.6" y="85.3">MD2</text>
<text x="257.6" y="87.9">MD3</text>
<text x="70.4" y="94.2">AD10</text>
<text x="70.4" y="91.7">AD9</text>
<text x="88.2" y="90.4">CK1</text>
<text x="88.2" y="92.9">CK2</text>
<text x="99.4" y="92.9">1M</text>
<text x="99.5" y="91">R1</text>
<text x="103.4" y="93.6">R41</text>
<text x="112.4" y="92.3">4.194304MHz</text>
<text x="113" y="90.4">X1</text>
<text x="189.1" y="91">LDR1</text>
<text x="189.1" y="93.6">LDG5</text>
<text x="205.8" y="91">MA10</text>
<text x="205.8" y="93.6">MA11</text>
<text x="247.5" y="95.5">MA5</text>
<text x="247.5" y="92.9">MA4</text>
<text x="247.5" y="90.4">MA3</text>
<text x="257.6" y="90.4">MD4</text>
<text x="257.6" y="92.9">MD5</text>
<text x="257.6" y="95.5">MD6</text>
<text x="70.4" y="101.8">AD13</text>
<text x="70.4" y="99.3">AD12</text>
<text x="70.4" y="96.7">AD11</text>
<text x="101" y="99.6">AGB_Sound</text>
<text x="102.8" y="97.4">2.2K</text>
<text x="117.4" y="96.7">C4</text>
<text x="122" y="96.7">33pF</text>
<text x="130.9" y="97.1">GND</text>
<text x="189.1" y="96.1">LDG4</text>
<text x="189.1" y="98.7">LDG3</text>
<text x="189.1" y="101.2">LDG2</text>
<text x="205.8" y="96.1">MA12</text>
<text x="205.8" y="98.7">MA13</text>
<text x="205.8" y="101.2">MA14</text>
<text x="247.5" y="100.6">MA7</text>
<text x="247.5" y="98">MA6</text>
<text x="257.6" y="100.6">MD8</text>
<text x="257.6" y="98">MD7</text>
<text x="70.4" y="106.9">AD15</text>
<text x="70.4" y="104.4">AD14</text>
<text x="88.4" y="103.1">S01</text>
<text x="88.4" y="105.6">S02</text>
<text x="189.1" y="103.7">LDG1</text>
<text x="189.1" y="106.3">LDB5</text>
<text x="205.8" y="103.7">MA15</text>
<text x="206.8" y="106.3">MD0</text>
<text x="247.5" y="105.6">MA9</text>
<text x="247.5" y="103.1">MA8</text>
<text x="256.4" y="105.6">MD10</text>
<text x="257.6" y="103.1">MD9</text>
<text x="70.4" y="112">A17</text>
<text x="70.4" y="109.4">A16</text>
<text x="189.1" y="113.9">LDB2</text>
<text x="189.1" y="108.8">LDB4</text>
<text x="189.1" y="111.4">LDB3</text>
<text x="206.8" y="113.9">MD3</text>
<text x="206.8" y="111.4">MD2</text>
<text x="206.8" y="108.8">MD1</text>
<text x="247.5" y="113.3">MA12</text>
<text x="247.5" y="110.7">MA11</text>
<text x="247.5" y="108.2">MA10</text>
<text x="256.4" y="108.2">MD11</text>
<text x="256.4" y="110.7">MD12</text>
<text x="256.4" y="113.3">MD13</text>
<text x="70.4" y="119.6">A20</text>
<text x="70.4" y="117.1">A19</text>
<text x="70.4" y="114.5">A18</text>
<text x="89.5" y="117.1">SC</text>
<text x="89.5" y="119.6">SD</text>
<text x="101" y="114.2">AGB_Serial</text>
<text x="189.1" y="116.4">LDB1</text>
<text x="189.1" y="119">SPL</text>
<text x="206.8" y="116.4">MD4</text>
<text x="206.8" y="119">MD5</text>
<text x="247.5" y="118.3">MA14</text>
<text x="247.5" y="115.8">MA13</text>
<text x="256.4" y="115.8">MD14</text>
<text x="256.4" y="118.3">MD15</text>
<text x="70.4" y="124.7">A22</text>
<text x="70.4" y="122.1">A21</text>
<text x="89.5" y="124.7">SO</text>
<text x="90.2" y="122.1">SI</text>
<text x="189.1" y="124.1">SPS</text>
<text x="206.8" y="121.5">MD6</text>
<text x="206.8" y="124.1">MD7</text>
<text x="247.5" y="120.9">MA15</text>
<text x="247.5" y="123.4">MA16</text>
<text x="258.9" y="124.7">NC</text>
<text x="70.4" y="127.2">A23</text>
<text x="70.4" y="129.8">CS2</text>
<text x="189.1" y="126.6">MOD</text>
<text x="189.1" y="131.7">REVC</text>
<text x="205.6" y="131.7">MD10</text>
<text x="206.8" y="129.1">MD9</text>
<text x="206.8" y="126.6">MD8</text>
<text x="247.5" y="128.5">NC</text>
<text x="247.5" y="131">NC</text>
<text x="258.9" y="129.8">NC</text>
<text x="270.4" y="128.2">+2V5</text>
<text x="70.4" y="134.8">IN35</text>
<text x="70.4" y="132.3">IRQ/DREQ</text>
<text x="86.5" y="134.8">TEST0</text>
<text x="86.5" y="137.4">TEST1</text>
<text x="189.1" y="134.2">R10</text>
<text x="205.6" y="136.8">MD12</text>
<text x="205.6" y="134.2">MD11</text>
<text x="254.2" y="133.5" transform="rotate(-90 254.2 133.5)">GND</text>
<text x="256.8" y="133.5" transform="rotate(-90 256.8 133.5)">GND</text>
<text x="258.9" y="132.3">NC</text>
<text x="274.9" y="134.8">C8</text>
<text x="275.1" y="136.8">100nF</text>
<text x="70.4" y="141.2">RESET</text>
<text x="86.5" y="139.9">TEST2</text>
<text x="86.5" y="142.5">TEST3</text>
<text x="205.6" y="139.3">MD13</text>
<text x="205.6" y="141.8">MD14</text>
<text x="252.6" y="142.8">GND</text>
<text x="271" y="142.8">GND</text>
<text x="36.2" y="149.2">AGB_Power</text>
<text x="80.9" y="148.7" transform="rotate(-90 80.9 148.7)">GND</text>
<text x="83.4" y="148.7" transform="rotate(-90 83.4 148.7)">GND</text>
<text x="205.6" y="144.4">MD15</text>
<text x="205.8" y="146.9">MA16</text>
<text x="84.8" y="151.7">U7A</text>
<text x="199.6" y="153.2" transform="rotate(-90 199.6 153.2)">GND</text>
<text x="202.2" y="153.2" transform="rotate(-90 202.2 153.2)">GND</text>
<text x="204.7" y="153.2" transform="rotate(-90 204.7 153.2)">GND</text>
<text x="79.2" y="161.8">GND</text>
<text x="206" y="156.1">U7B</text>
<text x="95.8" y="162.5">GND</text>
<text x="199.3" y="163.1">GND</text>
<text x="31" y="172">+2V5</text>
<text x="60.9" y="172.6">+3V3</text>
<text x="21.1" y="182.5">100nF</text>
<text x="21.5" y="180.6">C53</text>
<text x="31.1" y="180.6">C52</text>
<text x="31.3" y="182.5">100nF</text>
<text x="41.2" y="181.2">C16</text>
<text x="41.4" y="183.1">100nF</text>
<text x="51.4" y="181.2">C15</text>
<text x="51.6" y="183.1">100nF</text>
<text x="65.4" y="181.2">C34</text>
<text x="65.5" y="183.1">100nF</text>
<text x="31.6" y="190.4">GND</text>
<text x="61.5" y="190.4">GND</text>
</g>
<g font-size="1.8" fill="#000084">
<text x="230.5" y="51.1">{MA[0..16]</text>
<text x="241.6" y="51.1">MD[0..15]</text>
<text x="252" y="51.1">CE[1..2]</text>
<text x="260.9" y="51.1">UB</text>
<text x="264.7" y="51.1">LB</text>
<text x="268.2" y="51.1">WE OE}</text>
</g>
<g font-size="1.8" fill="#848400">
<text x="44.7" y="58.6">PHI</text>
<text x="102.4" y="58.6">P0</text>
<text x="45.1" y="61.2">WR</text>
<text x="45.3" y="63.7">RD</text>
<text x="102.4" y="63.7">P2</text>
<text x="102.4" y="61.2">P1</text>
<text x="44.3" y="71.3">AD1</text>
<text x="44.3" y="68.8">AD0</text>
<text x="45.4" y="66.3">CS</text>
<text x="102.4" y="68.8">P4</text>
<text x="102.4" y="66.3">P3</text>
<text x="102.4" y="71.3">P5</text>
<text x="44.3" y="76.4">AD3</text>
<text x="44.3" y="73.9">AD2</text>
<text x="102.4" y="73.9">P6</text>
<text x="102.4" y="76.4">P7</text>
<text x="169.2" y="73.3">DCK</text>
<text x="170.7" y="75.8">LP</text>
<text x="44.3" y="79">AD4</text>
<text x="44.3" y="81.5">AD5</text>
<text x="102.4" y="79">P8</text>
<text x="102.4" y="81.5">P9</text>
<text x="168.2" y="83.4">LDR4</text>
<text x="168.2" y="80.9">LDR5</text>
<text x="170.5" y="78.3">PS</text>
<text x="44.3" y="84">AD6</text>
<text x="44.3" y="86.6">AD7</text>
<text x="44.3" y="89.1">AD8</text>
<text x="168.2" y="86">LDR3</text>
<text x="168.2" y="88.5">LDR2</text>
<text x="43.1" y="94.2">AD10</text>
<text x="44.3" y="91.7">AD9</text>
<text x="168.2" y="91">LDR1</text>
<text x="168.2" y="93.6">LDG5</text>
<text x="43.1" y="96.7">AD11</text>
<text x="43.1" y="99.3">AD12</text>
<text x="43.1" y="101.8">AD13</text>
<text x="168.2" y="98.7">LDG3</text>
<text x="168.2" y="96.1">LDG4</text>
<text x="168.2" y="101.2">LDG2</text>
<text x="43.1" y="104.4">AD14</text>
<text x="43.1" y="106.9">AD15</text>
<text x="102.4" y="103.1">S01</text>
<text x="102.4" y="105.6">S02</text>
<text x="168.2" y="103.7">LDG1</text>
<text x="168.2" y="106.3">LDB5</text>
<text x="44.4" y="109.4">A16</text>
<text x="44.4" y="112">A17</text>
<text x="101" y="109">File:</text>
<text x="106.2" y="109">AGB_Sound.kicad_sch</text>
<text x="168.2" y="111.4">LDB3</text>
<text x="168.2" y="113.9">LDB2</text>
<text x="168.2" y="108.8">LDB4</text>
<text x="44.4" y="119.6">A20</text>
<text x="44.4" y="117.1">A19</text>
<text x="44.4" y="114.5">A18</text>
<text x="102.4" y="119.6">SD</text>
<text x="102.4" y="117.1">SC</text>
<text x="168.2" y="116.4">LDB1</text>
<text x="169.5" y="119">SPL</text>
<text x="44.4" y="122.1">A21</text>
<text x="44.4" y="124.7">A22</text>
<text x="102.4" y="124.7">S0</text>
<text x="102.4" y="122.1">SI</text>
<text x="169.3" y="124.1">SPS</text>
<text x="169.5" y="121.5">CLS</text>
<text x="44.2" y="129.8">CS2</text>
<text x="44.4" y="127.2">A23</text>
<text x="101" y="127.4">File:</text>
<text x="106.2" y="127.4">AGB_Serial.kicad_sch</text>
<text x="168.2" y="131.7">REVC</text>
<text x="168.9" y="126.6">MOD</text>
<text x="38.3" y="132.3">IRQ/DREQ</text>
<text x="43.5" y="134.8">IN35</text>
<text x="161.9" y="137.6">File:</text>
<text x="167.1" y="137.6">AGB_Screen.kicad_sch</text>
<text x="169.3" y="134.2">R10</text>
<text x="42.1" y="141.2">RESET</text>
<text x="44.2" y="145.6">R10</text>
</g>
<g font-size="1.8">
<text x="216.9" y="56.8">WE</text>
<text x="217" y="54.3">OE</text>
<text x="217.2" y="59.3">LB</text>
<text x="215.8" y="64.4">MA0</text>
<text x="216.9" y="61.9">UB</text>
<text x="215.8" y="67">MA1</text>
<text x="215.8" y="69.5">MA2</text>
<text x="241.7" y="71.4">WE11</text>
<text x="262.2" y="70.2">28 OE</text>
<text x="215.8" y="74.6">MA4</text>
<text x="215.8" y="77.1">MA5</text>
<text x="215.8" y="72">MA3</text>
<text x="241.7" y="73.9">UB 14</text>
<text x="242" y="76.5">LB15</text>
<text x="264.8" y="72.7">CE2</text>
<text x="265.4" y="75.2">CE1</text>
<text x="215.8" y="79.7">MA6</text>
<text x="215.8" y="82.2">MA7</text>
<text x="240.5" y="81.6">MA025</text>
<text x="262.2" y="79.1">29 MD0</text>
<text x="262.2" y="81.7">31 MD1</text>
<text x="214.5" y="89.8">MA10</text>
<text x="215.8" y="87.3">MA9</text>
<text x="215.8" y="84.7">MA8</text>
<text x="240.5" y="86.6">MA223</text>
<text x="240.5" y="84.1">MA124</text>
<text x="240.5" y="89.2">MA322</text>
<text x="262.2" y="84.2">33 MD2</text>
<text x="262.2" y="86.7">35 MD3</text>
<text x="262.2" y="89.3">38 MD4</text>
<text x="214.5" y="94.9">MA12</text>
<text x="214.5" y="92.4">MA11</text>
<text x="240.5" y="94.3">MA520</text>
<text x="240.5" y="91.7">MA421</text>
<text x="262.2" y="91.8">40 MD5</text>
<text x="262.2" y="94.4">42 MD6</text>
<text x="214.5" y="97.4">MA13</text>
<text x="214.5" y="100">MA14</text>
<text x="240.5" y="99.3">MA718</text>
<text x="240.5" y="96.8">MA619</text>
<text x="240.5" y="101.9">MA8</text>
<text x="262.2" y="99.4">30 MD8</text>
<text x="262.2" y="102">32 MD9</text>
<text x="262.2" y="96.9">44 MD7</text>
<text x="214.5" y="102.5">MA15</text>
<text x="215.6" y="105.1">MD0</text>
<text x="215.6" y="107.6">MD1</text>
<text x="239.3" y="107">MA10</text>
<text x="240.5" y="104.4">MA9</text>
<text x="262.2" y="104.5">34 MD10</text>
<text x="262.2" y="107.1">36 MD11</text>
<text x="215.6" y="110.1">MD2</text>
<text x="215.6" y="112.7">MD3</text>
<text x="239.3" y="112">MA12</text>
<text x="239.3" y="109.5">MA11</text>
<text x="262.2" y="109.6">39 MD12</text>
<text x="262.2" y="112.1">41 MD13</text>
<text x="215.6" y="117.8">MD5</text>
<text x="215.6" y="115.2">MD4</text>
<text x="239.3" y="114.6">MA13</text>
<text x="239.4" y="119.7">MA15</text>
<text x="239.4" y="117.1">MA14</text>
<text x="262.2" y="114.7">43 MD14</text>
<text x="262.2" y="117.2">45 MD15</text>
<text x="215.6" y="125.4">MD8</text>
<text x="215.6" y="120.3">MD6</text>
<text x="215.6" y="122.8">MD7</text>
<text x="239.3" y="122.2">MA16</text>
<text x="244.4" y="122.3">48</text>
<text x="214.4" y="130.5">MD10</text>
<text x="215.6" y="127.9">MD9</text>
<text x="214.4" y="133">MD11</text>
<text x="214.4" y="135.5">MD12</text>
<text x="214.4" y="140.6">MD14</text>
<text x="214.4" y="143.2">MD15</text>
<text x="214.4" y="138.1">MD13</text>
<text x="214.5" y="145.7">MA16</text>
</g>
<g font-size="1.8" fill="#0000c2">
<text x="24.1" y="194.1">Decoupling</text>
<text x="35.8" y="194.1">CPU</text>
<text x="40.8" y="194.1">caps</text>
</g>
<g font-size="1.4" fill="#840000">
<text x="194.7" y="43.8" transform="rotate(-90 194.7 43.8)">1</text>
<text x="197.2" y="44.7" transform="rotate(-90 197.2 44.7)">103</text>
<text x="201" y="44.7" transform="rotate(-90 201 44.7)">117</text>
<text x="203.6" y="44.7" transform="rotate(-90 203.6 44.7)">115</text>
<text x="78.5" y="50" transform="rotate(-90 78.5 50)">38</text>
<text x="82.3" y="50" transform="rotate(-90 82.3 50)">65</text>
<text x="84.8" y="50" transform="rotate(-90 84.8 50)">44</text>
<text x="67.5" y="57.5">37</text>
<text x="93.4" y="57.5">4</text>
<text x="185.8" y="59.4">124</text>
<text x="211.6" y="59.4">53</text>
<text x="211.6" y="56.9">55</text>
<text x="211.6" y="54.4">83</text>
<text x="67.5" y="65.2">34</text>
<text x="67.5" y="62.6">35</text>
<text x="67.5" y="60.1">36</text>
<text x="92.4" y="62.6">126</text>
<text x="92.4" y="65.2">127</text>
<text x="93.4" y="60.1">5</text>
<text x="211.6" y="64.5">45</text>
<text x="211.6" y="62">54</text>
<text x="67.5" y="70.2">32</text>
<text x="67.5" y="67.7">33</text>
<text x="92.4" y="70.2">121</text>
<text x="92.4" y="67.7">123</text>
<text x="211.6" y="67.1">46</text>
<text x="211.6" y="69.6">47</text>
<text x="67.5" y="77.9">29</text>
<text x="67.5" y="75.3">30</text>
<text x="67.5" y="72.8">31</text>
<text x="92.4" y="72.8">120</text>
<text x="92.4" y="75.3">122</text>
<text x="93.4" y="77.9">3</text>
<text x="186.2" y="72.1">84</text>
<text x="186.2" y="74.7">85</text>
<text x="186.2" y="77.2">86</text>
<text x="211.6" y="72.1">48</text>
<text x="211.6" y="74.7">49</text>
<text x="211.6" y="77.2">50</text>
<text x="67.5" y="82.9">27</text>
<text x="67.5" y="80.4">28</text>
<text x="92.4" y="80.4">119</text>
<text x="186.2" y="79.8">87</text>
<text x="186.2" y="82.3">88</text>
<text x="211.6" y="79.8">51</text>
<text x="211.6" y="82.3">52</text>
<text x="67.5" y="88">25</text>
<text x="67.5" y="85.5">26</text>
<text x="92.4" y="89.3">113</text>
<text x="186.2" y="84.8">89</text>
<text x="186.2" y="87.4">90</text>
<text x="186.2" y="89.9">91</text>
<text x="211.6" y="84.8">56</text>
<text x="211.6" y="87.4">57</text>
<text x="211.6" y="89.9">58</text>
<text x="67.5" y="95.6">22</text>
<text x="67.5" y="93.1">23</text>
<text x="67.5" y="90.6">24</text>
<text x="92.4" y="91.8">114</text>
<text x="186.2" y="92.5">92</text>
<text x="186.2" y="95">93</text>
<text x="211.6" y="92.5">59</text>
<text x="211.6" y="95">60</text>
<text x="67.5" y="100.7">20</text>
<text x="67.5" y="98.2">21</text>
<text x="93.4" y="102">6</text>
<text x="186.2" y="97.5">94</text>
<text x="186.2" y="100.1">95</text>
<text x="211.6" y="97.5">61</text>
<text x="211.6" y="100.1">62</text>
<text x="67.5" y="105.8">18</text>
<text x="67.5" y="103.3">19</text>
<text x="93.4" y="104.5">7</text>
<text x="186.2" y="102.6">96</text>
<text x="186.2" y="105.2">97</text>
<text x="186.2" y="107.7">98</text>
<text x="211.6" y="102.6">63</text>
<text x="211.6" y="107.7">80</text>
<text x="211.6" y="105.2">82</text>
<text x="67.5" y="113.4">15</text>
<text x="67.5" y="110.9">16</text>
<text x="67.5" y="108.3">17</text>
<text x="185.8" y="112.8">100</text>
<text x="186.2" y="110.2">99</text>
<text x="211.6" y="112.8">76</text>
<text x="211.6" y="110.2">78</text>
<text x="67.5" y="118.5">13</text>
<text x="67.5" y="116">14</text>
<text x="92.9" y="116">40</text>
<text x="92.9" y="118.5">41</text>
<text x="185.8" y="115.3">101</text>
<text x="185.8" y="117.9">104</text>
<text x="211.6" y="115.3">66</text>
<text x="211.6" y="117.9">68</text>
<text x="67.5" y="123.6">11</text>
<text x="67.5" y="121">12</text>
<text x="92.9" y="121">42</text>
<text x="92.9" y="123.6">43</text>
<text x="185.8" y="120.4">105</text>
<text x="185.8" y="122.9">106</text>
<text x="185.8" y="125.5">107</text>
<text x="211.6" y="120.4">70</text>
<text x="211.6" y="122.9">72</text>
<text x="211.6" y="125.5">81</text>
<text x="67.5" y="126.1">10</text>
<text x="68" y="131.2">8</text>
<text x="68" y="128.7">9</text>
<text x="185.8" y="130.6">108</text>
<text x="211.6" y="130.6">77</text>
<text x="211.6" y="128">79</text>
<text x="68" y="133.7">2</text>
<text x="92.4" y="133.7">109</text>
<text x="92.4" y="136.3">110</text>
<text x="185.8" y="133.1">118</text>
<text x="211.6" y="135.6">67</text>
<text x="211.6" y="133.1">75</text>
<text x="67" y="140.1">125</text>
<text x="92.4" y="138.8">111</text>
<text x="92.4" y="141.4">112</text>
<text x="211.6" y="138.2">69</text>
<text x="211.6" y="140.7">71</text>
<text x="211.6" y="143.3">73</text>
<text x="211.6" y="145.8">74</text>
<text x="79.8" y="151.6" transform="rotate(-90 79.8 151.6)">39</text>
<text x="82.3" y="151.6" transform="rotate(-90 82.3 151.6)">64</text>
<text x="198.5" y="156.5" transform="rotate(-90 198.5 156.5)">102</text>
<text x="201" y="156.5" transform="rotate(-90 201 156.5)">116</text>
<text x="203.6" y="156.5" transform="rotate(-90 203.6 156.5)">128</text>
</g>
</svg>
